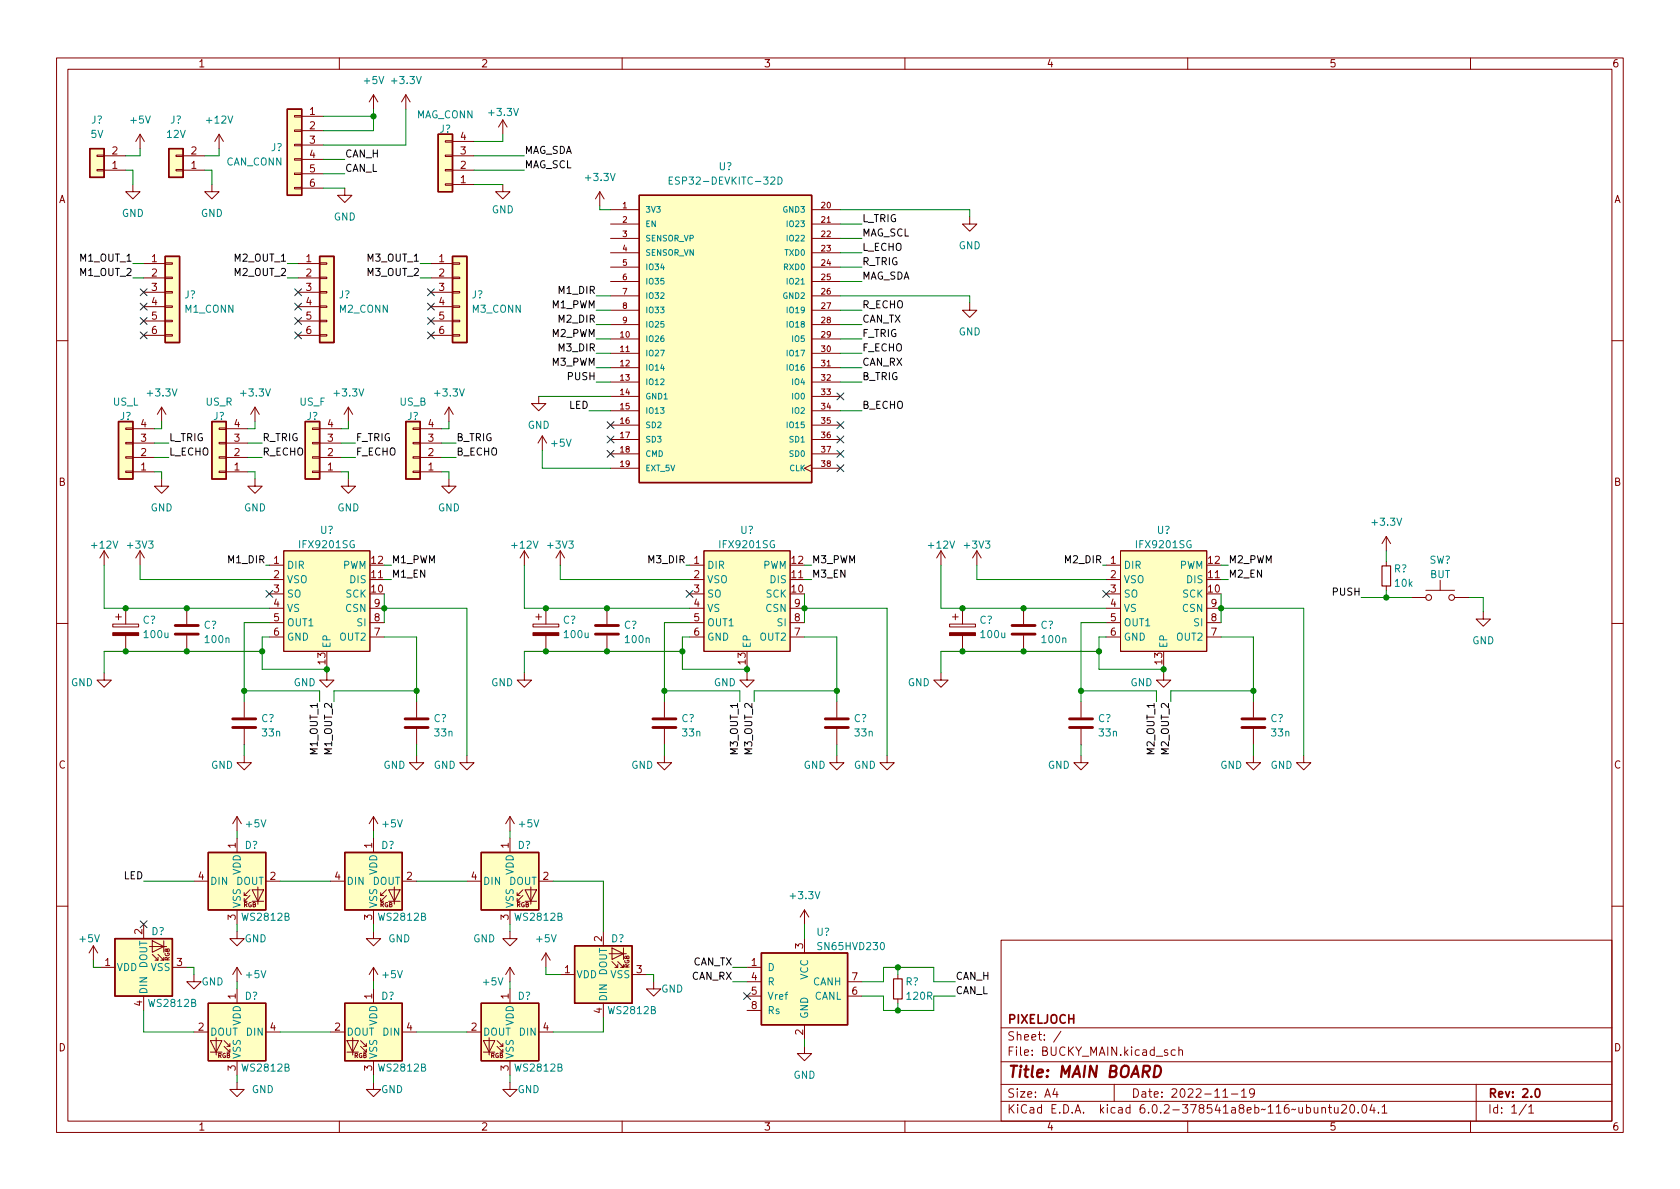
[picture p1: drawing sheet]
<svg xmlns="http://www.w3.org/2000/svg" width="297mm" height="210mm" viewBox="0 0 297 210" stroke-linecap="round" stroke-linejoin="round" font-family="sans-serif">
<g fill="none" stroke="#840000" stroke-width=".18">
<path d="M10 10.2h277v190.1h-277zM12 12.2h273v186.1h-273zM60 10.2v2M66 16.8l-.7 1.2M66 16.8v2.5M66 16.8l.8 1.2M71.8 16.8l-.8 1.2M71.8 16.8v2.5M71.8 16.8l.7 1.2M110 10.2v2M160 10.2v2M210 10.2v2"/>
<path d="M260 10.2v2M17.1 27.4h1.3v.3h-1.3zM17.1 30h1.3v.2h-1.3zM18.4 30.1h3.8M18.4 27.6h3.8M23.5 32.6v1.3h1.3l-1.3 1.3-1.3-1.3h1.3M24.8 23.7l-.8 1.3M24.8 23.7v2.6M24.8 23.7l.7 1.3M31.1 27.4h1.3v.3h-1.3zM31.1 30h1.3v.2h-1.3zM32.4 30.1h3.8"/>
<path d="M32.4 27.6h3.8M37.5 32.6v1.3h1.2l-1.2 1.3-1.3-1.3h1.3M38.7 23.7l-.7 1.3M38.7 23.7v2.6M38.7 23.7l.8 1.3M52.1 33.1h1.2v.3h-1.2zM52.1 30.6h1.2v.3h-1.2zM52.1 28.1h1.2v.2h-1.2zM52.1 25.5h1.2v.3h-1.2zM52.1 23h1.2v.2h-1.2zM52.1 20.4h1.2v.3h-1.2zM53.3 20.6h3.8"/>
<path d="M53.3 23.1h3.8M53.3 25.6h3.8M53.3 28.2h3.8M53.3 30.7h3.8M53.3 33.3h3.8M61 33.3v1.2h1.2l-1.2 1.3-1.3-1.3h1.3M78.7 24.9h1.3v.2h-1.3zM78.7 27.4h1.3v.3h-1.3zM78.7 30h1.3v.2h-1.3zM78.7 32.5h1.3v.3h-1.3zM80 30.1h3.8M80 27.6h3.8"/>
<path d="M80 32.6h3.8M80 25h3.8M88.9 32.6v1.3h1.3l-1.3 1.3-1.3-1.3h1.3M88.9 21.2l-.8 1.3M88.9 21.2v2.5M88.9 21.2l.8 1.3M106 33.9l-.7 1.3M106 33.9v2.5M106 33.9l.8 1.3M107.9 37.1h5.1M107.9 39.6h5.1M143.5 37.1h5.1"/>
<path d="M143.5 39.6h5.1M171.4 38.3v1.3h1.3l-1.3 1.3-1.2-1.3h1.2M25.4 46.6h3.8M25.4 49.1h3.8M25.4 51.7h3.8M25.4 54.2h3.8M25.4 56.8h3.8M25.4 59.3h3.8M29.2 59.2h1.3v.2h-1.3zM29.2 56.6h1.3v.3h-1.3zM29.2 54.1h1.3v.3h-1.3zM29.2 51.6h1.3v.2h-1.3z"/>
<path d="M29.2 49h1.3v.3h-1.3zM29.2 46.5h1.3v.2h-1.3zM52.7 46.6h3.8M52.7 49.1h3.8M52.7 51.7h3.8M52.7 54.2h3.8M52.7 56.8h3.8M52.7 59.3h3.8M56.5 59.2h1.3v.2h-1.3zM56.5 56.6h1.3v.3h-1.3zM56.5 54.1h1.3v.3h-1.3zM56.5 51.6h1.3v.2h-1.3z"/>
<path d="M56.5 49h1.3v.3h-1.3zM56.5 46.5h1.3v.2h-1.3zM76.2 46.6h3.8M76.2 49.1h3.8M76.2 51.7h3.8M76.2 54.2h3.8M76.2 56.8h3.8M76.2 59.3h3.8M80 59.2h1.3v.2h-1.3zM80 56.6h1.3v.3h-1.3zM80 54.1h1.3v.3h-1.3zM80 51.6h1.3v.2h-1.3z"/>
<path d="M80 49h1.3v.3h-1.3zM80 46.5h1.3v.2h-1.3zM107.9 59.9h5.1M107.9 42.2h5.1M107.9 44.7h5.1M107.9 47.2h5.1M107.9 49.8h5.1M107.9 52.3h5.1M107.9 54.9h5.1M107.9 57.4h5.1M143.5 59.9h5.1M143.5 42.2h5.1"/>
<path d="M143.5 44.7h5.1M143.5 47.2h5.1M143.5 49.8h5.1M143.5 52.3h5.1M143.5 54.9h5.1M143.5 57.4h5.1M171.4 53.6v1.3h1.3l-1.3 1.2-1.2-1.2h1.2M10 60.2h2M22.2 75.7h1.3v.2h-1.3zM22.2 78.2h1.3v.3h-1.3zM23.5 78.4h3.8M23.5 75.8h3.8"/>
<path d="M28.6 72l-.8 1.3M28.6 72v2.5M28.6 72l.7 1.3M38.7 75.7h1.3v.2h-1.3zM38.7 78.2h1.3v.3h-1.3zM40 78.4h3.8M40 75.8h3.8M45.1 72l-.8 1.3M45.1 72v2.5M45.1 72l.7 1.3M55.2 75.7h1.3v.2h-1.3zM55.2 78.2h1.3v.3h-1.3z"/>
<path d="M56.5 78.4h3.8M56.5 75.8h3.8M61.6 72l-.8 1.3M61.6 72v2.5M61.6 72l.8 1.3M73 75.7h1.3v.2h-1.3zM73 78.2h1.3v.3h-1.3zM74.3 78.4h3.8M74.3 75.8h3.8M79.4 72l-.8 1.3M79.4 72v2.5M79.4 72l.7 1.3"/>
<path d="M95.2 70.1v1.3h1.3l-1.3 1.2-1.2-1.2h1.2M95.9 77.1l-.8 1.3M95.9 77.1v2.5M95.9 77.1l.7 1.3M107.9 62.5h5.1M107.9 65h5.1M107.9 67.6h5.1M107.9 70.1h5.1M107.9 72.6h5.1M107.9 75.2h5.1M107.9 77.7h5.1M143.5 62.5h5.1"/>
<path d="M143.5 65h5.1M143.5 67.6h5.1M143.5 70.1h5.1M143.5 72.6h5.1M143.5 75.2h5.1M143.5 77.7h5.1M285 60.2h2M18.4 97.4l-.7 1.3M18.4 97.4v2.5M18.4 97.4l.8 1.3M22.2 80.8h1.3v.2h-1.3zM22.2 83.3h1.3v.3h-1.3z"/>
<path d="M23.5 83.4h3.8M23.5 80.9h3.8M24.8 97.4v2.5M24.8 97.4l-.8 1.3M24.8 97.4l.7 1.3M28.6 84.7v1.3h1.2l-1.2 1.2-1.3-1.2h1.3M38.7 80.8h1.3v.2h-1.3zM38.7 83.3h1.3v.3h-1.3zM40 83.4h3.8M40 80.9h3.8M45.1 84.7v1.3h1.3l-1.3 1.2-1.3-1.2h1.3M47.6 99.9h2.6"/>
<path d="M50.2 97.4h15.2v17.8h-15.2zM55.2 80.8h1.3v.2h-1.3zM55.2 83.3h1.3v.3h-1.3zM56.5 83.4h3.8M56.5 80.9h3.8M61.6 84.7v1.3h1.3l-1.3 1.2-1.3-1.2h1.3M73 80.8h1.3v.2h-1.3zM73 83.3h1.3v.3h-1.3zM74.3 83.4h3.8M74.3 80.9h3.8M79.4 84.7v1.3h1.2l-1.2 1.2-1.3-1.2h1.3M92.7 97.4l-.8 1.3"/>
<path d="M92.7 97.4v2.5M92.7 97.4l.8 1.3M99.1 97.4l-.8 1.3M99.1 97.4v2.5M99.1 97.4l.7 1.3M107.9 80.3h5.1M107.9 82.8h5.1M121.9 99.9h2.6M124.5 97.4h15.2v17.8h-15.2zM143.5 82.2l-1.3 .6 1.3 .6M143.5 80.3h5.1M143.5 82.8h5.1"/>
<path d="M166.4 97.4l-.8 1.3M166.4 97.4v2.5M166.4 97.4l.7 1.3M172.7 97.4l-.7 1.3M172.7 97.4v2.5M172.7 97.4l.8 1.3M195.6 99.9h2.5M198.1 97.4h15.3v17.8h-15.3zM245.1 94.9v2.5M245.1 99.3v.8M245.1 94.9l-.8 1.2M245.1 94.9l.8 1.2"/>
<path d="M10 110.2h2M18.4 119v1.3h1.3l-1.3 1.2-1.3-1.2h1.3M19.9 110.4h4.6v.5h-4.6zM20.4 109.1h1.1M21 108.6v1M22.2 107.6v2.8M22.2 112.4v2.8M33 107.6v2.8M33 112.4v2.8M47.6 102.5h2.6M47.6 105h2.6M47.6 107.6h2.6"/>
<path d="M47.6 110.1h2.6M47.6 112.6h2.6M57.8 119v1.3h1.3l-1.3 1.2-1.3-1.2h1.3M65.4 102.5h2.5M65.4 107.6h2.5M65.4 110.1h2.5M65.4 112.6h2.5M92.7 119v1.3h1.3l-1.3 1.2-1.3-1.2h1.3M94.2 110.4h4.6v.5h-4.6zM94.7 109.1h1.1M95.2 108.6v1M96.5 107.6v2.8"/>
<path d="M96.5 112.4v2.8M107.3 107.6v2.8M107.3 112.4v2.8M121.9 102.5h2.6M121.9 105h2.6M121.9 107.6h2.6M121.9 110.1h2.6M121.9 112.6h2.6M132.1 119v1.3h1.2l-1.2 1.2-1.3-1.2h1.3M139.7 102.5h2.5M139.7 107.6h2.5M139.7 110.1h2.5"/>
<path d="M139.7 112.6h2.5M166.4 119v1.3h1.2l-1.2 1.2-1.3-1.2h1.3M167.9 110.4h4.6v.5h-4.6zM168.4 109.1h1M168.9 108.6v1M170.2 107.6v2.8M170.2 112.4v2.8M181 107.6v2.8M181 112.4v2.8M195.6 102.5h2.5M195.6 105h2.5M195.6 107.6h2.5"/>
<path d="M195.6 110.1h2.5M195.6 112.6h2.5M205.7 119v1.3h1.3l-1.3 1.2-1.2-1.2h1.2M213.4 102.5h2.5M213.4 107.6h2.5M213.4 110.1h2.5M213.4 112.6h2.5M245.1 103.6v.8M249.6 105.7h2.5M252.1 104.4h5.1M254.6 102.6v1.8M257.2 105.7h2.5"/>
<path d="M262.3 108.2v1.3h1.2l-1.2 1.2-1.3-1.2h1.3M285 110.2h2M43.2 133.6v1.3h1.2l-1.2 1.2-1.3-1.2h1.3M43.2 124.1v2.8M43.2 128.9v2.8M73.7 133.6v1.3h1.2l-1.2 1.2-1.3-1.2h1.3M73.7 124.1v2.8M73.7 128.9v2.8M82.5 133.6v1.3h1.3l-1.3 1.2-1.2-1.2h1.2M117.5 133.6v1.3h1.2l-1.2 1.2-1.3-1.2h1.3M117.5 124.1v2.8M117.5 128.9v2.8"/>
<path d="M148 133.6v1.3h1.2l-1.2 1.2-1.3-1.2h1.3M148 124.1v2.8M148 128.9v2.8M156.8 133.6v1.3h1.3l-1.3 1.2-1.2-1.2h1.2M191.1 133.6v1.3h1.3l-1.3 1.2-1.2-1.2h1.2M191.1 124.1v2.8M191.1 128.9v2.8M221.6 133.6v1.3h1.3l-1.3 1.2-1.3-1.2h1.3M221.6 124.1v2.8M221.6 128.9v2.8M230.5 133.6v1.3h1.3l-1.3 1.2-1.3-1.2h1.3M34.3 155.8h2.5"/>
<path d="M41.9 144.4v2.5M41.9 148.2v2.5M41.9 144.4l-.8 1.3M41.9 144.4l.8 1.3M43.2 158.4h.5M44.2 158.4l-1 1v-.5M44.2 157.3l-1 1.1v-.5M44.6 157.3h2l-1 2.1zM44.6 159.4h2M45.6 156.8v3.1M47 155.8h2.5M58.4 155.8h2.6"/>
<path d="M66 144.4v2.5M66 148.2v2.5M66 144.4l-.7 1.3M66 144.4l.8 1.3M67.3 158.4h.5M68.3 158.4l-1 1v-.5M68.3 157.3l-1 1.1v-.5M68.7 157.3h2l-1 2.1zM68.7 159.4h2M69.7 156.8v3.1M71.1 155.8h2.6M82.5 155.8h2.6"/>
<path d="M90.2 144.4l-.8 1.3M90.2 144.4v2.5M90.2 148.2v2.5M90.2 144.4l.7 1.3M91.4 158.4h.5M92.5 158.4l-1.1 1v-.5M92.5 157.3l-1.1 1.1v-.5M92.8 157.3h2.1l-1 2.1zM92.8 159.4h2.1M93.9 156.8v3.1M95.2 155.8h2.6M10 160.2h2"/>
<path d="M16.5 167.3l-.8 1.2M16.5 167.3v2.5M16.5 167.3l.8 1.2M17.8 171.1h2.5M25.4 163.4v2.6M25.4 176.1v2.6M26.4 167.4h3.1M26.9 168.8l1 1h-.5M26.9 166.4l2.1 1-2.1 1zM27.9 168.8l1.1 1h-.6M27.9 169.3v.5M29 166.4v2"/>
<path d="M30.5 171.1h2.5M34.3 172.3v1.3h1.3l-1.3 1.3-1.3-1.3h1.3M41.9 164.7v1.3h1.3l-1.3 1.3-1.3-1.3h1.3M41.9 171.1l-.8 1.2M41.9 160.9v2.5M41.9 171.1v2.5M41.9 174.9v2.5M41.9 171.1l.8 1.2M66 164.7v1.3h1.3l-1.3 1.3-1.2-1.3h1.2M66 160.9v2.5M66 171.1v2.5M66 174.9v2.5"/>
<path d="M66 171.1l-.7 1.2M66 171.1l.8 1.2M90.2 164.7v1.3h1.2l-1.2 1.3-1.3-1.3h1.3M90.2 160.9v2.5M90.2 171.1v2.5M90.2 174.9v2.5M90.2 171.1l-.8 1.2M90.2 171.1l.7 1.2M96.5 168.5l-.7 1.3M96.5 168.5v2.6M96.5 168.5l.8 1.3M99.1 172.3h2.5"/>
<path d="M106.7 164.7v2.6M106.7 177.4v2.6M107.7 168.7h3M108.2 170l1 1.1h-.5M108.2 167.6l2 1.1-2 1zM109.2 170l1 1.1h-.5M109.2 170.6v.5M110.2 167.6v2.1M111.8 172.3h2.5M115.6 173.6v1.3h1.2l-1.2 1.2-1.3-1.2h1.3M132.1 171.1h2.5M132.1 173.6h2.5"/>
<path d="M132.1 176.1h2.5M132.1 178.7h2.5M142.2 160.9l-.7 1.3M142.2 160.9v2.5M142.2 166v2.5M142.2 160.9l.8 1.3M149.9 173.6h2.5M149.9 176.1h2.5M158.7 172.3v.8M158.7 176.7v.7M177 166.3h108v32h-108zM285 160.2h2"/>
<path d="M34.3 182.5h2.5M37.2 184h2l-1 2zM37.2 186h2M38.2 183.5v3.1M39.6 185l1 1v-.5M39.6 184l1 1v-.5M40.1 185h.5M41.9 191.4v1.3h1.3l-1.3 1.2-1.3-1.2h1.3M41.9 187.6v2.5M47 182.5h2.5M58.4 182.5h2.6M60 198.3v2"/>
<path d="M61.3 184h2.1l-1 2zM61.3 186h2.1M62.4 183.5v3.1M63.8 185l1 1v-.5M63.8 184l1 1v-.5M64.3 185h.5M66 191.4v1.3h1.3l-1.3 1.2-1.2-1.2h1.2M66 187.6v2.5M71.1 182.5h2.6M82.5 182.5h2.6M85.5 184h2l-1 2zM85.5 186h2"/>
<path d="M86.5 183.5v3.1M87.9 185l1 1v-.5M87.9 184l1 1v-.5M88.4 185h.5M90.2 191.4v1.3h1.2l-1.2 1.2-1.3-1.2h1.3M90.2 187.6v2.5M95.2 182.5h2.6M110 198.3v2M142.2 185v1.3h1.3l-1.3 1.3-1.2-1.3h1.2M142.2 181.2v2.6M160 198.3v2M177 194.8h108"/>
<path d="M177 191.8h108M177 187.8h108M177 181.8h108M186.5 192.5l-.4 1h1M186.9 193v1M187.6 182.4l-1.3 1.9M197 191.8v3M207.8 185.7l-.4-.1-.3 .3v.4l.1 .3h.6M208.4 185.8l.2-.2 .4 .1 .1 .9M208.4 185.1v1.5M210 198.3v2M216.2 194h.9"/>
<path d="M217.7 193.5h1.2M219.5 193l.4-.5v1.5M219.5 194h.9M221.8 193.2l-.3 .3-.4-.1-.2-.2 .2-.6 .4-.1 .2 .2a.99 .99 0 0 1-.3 1.3h-.3M233.7 196l.2-.2 .4 .1 .1 .9M233.7 195.8v1M234.9 195.8h.5M235.1 195.3v1.3l.3 .2M235.9 195.8l.1 1h.4l.2-.1M236.6 195.8v1M237.2 195.5l.6-.2 .2 .2 .1 .3-1 1h1M238.8 195.5l.2-.2a.81 .81 0 0 1 .6 .7 .81 .81 0 0 1-.3 .8h-.2a.81 .81 0 0 1-.3-1.3z"/>
<path d="M240.1 196.7v.1M241 195.4l.1-.1a.81 .81 0 0 1 .6 .7 .81 .81 0 0 1-.3 .8h-.1a.81 .81 0 0 1-.6-.6 .81 .81 0 0 1 .3-.8zM242.6 195.3l-.4 1h.9M242.9 195.8v1M243.7 196.7v.1M244.4 195.8l.4-.5v1.5M244.4 196.8h.8M260 198.3v2M261 191.8v6.5M269.9 195.3l-1.3 1.9M270.3 195.8l.4-.5v1.5M270.3 196.8h.9"/>
<circle cx="252.6" cy="105.7" r=".51"/>
<circle cx="256.7" cy="105.7" r=".51"/>
</g>
<path d="M271.6 192.6l.2-.1a.82 .82 0 0 1 .6 .7 .82 .82 0 0 1-.3 .8h-.2a.81 .81 0 0 1-.6-.6 .81 .81 0 0 1 .3-.8z" fill="none" stroke="#840000" stroke-width=".3"/>
<path d="M204.2 188.5h.5a1.08 1.08 0 0 1 .6 1 1.08 1.08 0 0 1-.8 1h-.5z" fill="none" stroke="#840000" stroke-width=".4"/>
<g fill="#ffffc2" stroke="#ffffc2" stroke-width=".18">
<path d="M50.8 19.3h2.5v15.2h-2.5z"/>
<path d="M54 74.5h2.5v10.2h-2.5z"/>
<path d="M37.5 74.5h2.5v10.2h-2.5z"/>
<path d="M21 74.5h2.5v10.2h-2.5z"/>
<path d="M29.2 45.3h2.5v15.3h-2.5z"/>
<path d="M80 45.3h2.5v15.3h-2.5z"/>
<path d="M56.5 45.3h2.6v15.3h-2.6z"/>
<path d="M15.9 26.3h2.5v5.1h-2.5z"/>
<path d="M61 150.7h10.1v10.2h-10.1z"/>
<path d="M61 177.4h10.1v10.2h-10.1z"/>
<path d="M36.8 150.7h10.2v10.2h-10.2z"/>
<path d="M50.2 97.4h15.2v17.8h-15.2z"/>
<path d="M29.8 26.3h2.6v5.1h-2.6z"/>
<path d="M36.8 177.4h10.2v10.2h-10.2z"/>
<path d="M20.3 166h10.2v10.1h-10.2z"/>
<path d="M77.5 23.7h2.5v10.2h-2.5z"/>
<path d="M71.8 74.5h2.5v10.2h-2.5z"/>
<path d="M198.1 97.4h15.3v17.8h-15.3z"/>
<path d="M134.6 168.5h15.3v12.7h-15.3z"/>
<path d="M113 34.5h30.5v50.8h-30.5z"/>
<path d="M85.1 150.7h10.1v10.2h-10.1z"/>
<path d="M101.6 167.3h10.2v10.1h-10.2z"/>
<path d="M85.1 177.4h10.1v10.2h-10.1z"/>
<path d="M124.5 97.4h15.2v17.8h-15.2z"/>
</g>
<g fill="none" stroke="#840000" stroke-width=".25">
<path d="M50.8 19.3h2.5v15.2h-2.5zM15.9 26.3h2.5v5.1h-2.5zM29.8 26.3h2.6v5.1h-2.6zM77.5 23.7h2.5v10.2h-2.5zM113 34.5h30.5v50.8h-30.5zM29.2 45.3h2.5v15.3h-2.5zM56.5 45.3h2.6v15.3h-2.6zM80 45.3h2.5v15.3h-2.5zM21 74.5h2.5v10.2h-2.5zM37.5 74.5h2.5v10.2h-2.5zM54 74.5h2.5v10.2h-2.5zM71.8 74.5h2.5v10.2h-2.5z"/>
<path d="M36.8 150.7h10.2v10.2h-10.2zM61 150.7h10.1v10.2h-10.1zM85.1 150.7h10.1v10.2h-10.1zM20.3 166h10.2v10.1h-10.2zM36.8 177.4h10.2v10.2h-10.2zM61 177.4h10.1v10.2h-10.1zM85.1 177.4h10.1v10.2h-10.1zM101.6 167.3h10.2v10.1h-10.2zM134.6 168.5h15.3v12.7h-15.3z"/>
</g>
<g fill="none" stroke="#840000" stroke-width=".51">
<path d="M31 112.1h4.1M31 110.6h4.1M105.3 112.1h4M105.3 110.6h4M178.9 112.1h4.1M178.9 110.6h4.1M41.1 128.6h4.1M41.1 127.1h4.1M71.6 128.6h4.1M71.6 127.1h4.1M115.4 128.6h4.1M115.4 127.1h4.1"/>
<path d="M145.9 128.6h4.1M145.9 127.1h4.1M189.1 128.6h4.1M189.1 127.1h4.1M219.6 128.6h4M219.6 127.1h4"/>
</g>
<g fill="#840000" stroke="#840000" stroke-width=".18">
<path d="M19.9 111.9h4.6v.5h-4.6z"/>
<path d="M167.9 111.9h4.6v.5h-4.6z"/>
<path d="M94.2 111.9h4.6v.5h-4.6z"/>
</g>
<path d="M244.3 100.1h1.6v3.5h-1.6zM158 173.1h1.5v3.6h-1.5z" fill="none" stroke="#840000" stroke-width=".2"/>
<path d="M118.3 31.9h.4M118.9 31.3h-.6v1.3h.6M137.6 31.3a.64 .64 0 0 1 .7 .6 .64 .64 0 0 1-.7 .7z" fill="none" stroke="#008484" stroke-width=".18"/>
<g fill="none" stroke="#008400" stroke-width=".18">
<path d="M66 19.3v3.8h-8.9M71.8 19.3v6.3h-14.7M22.2 30.1h1.3v2.5M24.8 26.3v1.3h-2.6M36.2 30.1h1.3v2.5M38.7 26.3v1.3h-2.5M57.1 30.7h3.9M57.1 33.3h3.9M57.1 20.6h8.9M57.1 28.2h3.9M83.8 32.6h5.1M83.8 27.6h8.9"/>
<path d="M83.8 30.1h8.9M88.9 23.7v1.3h-5.1M106 36.4v.7h1.9M148.6 37.1h22.8v1.2M148.6 39.6h3.8M23.5 49.1h1.9M23.5 46.6h1.9M50.8 49.1h1.9M50.8 46.6h1.9M74.3 49.1h1.9M74.3 46.6h1.9M105.4 54.9h2.5"/>
<path d="M105.4 59.9h2.5M105.4 52.3h2.5M105.4 57.4h2.5M148.6 54.9h3.8M148.6 59.9h3.8M148.6 52.3h22.8v1.3M148.6 57.4h3.8M148.6 49.8h3.8M148.6 42.2h3.8M148.6 44.7h3.8M148.6 47.2h3.8M27.3 78.4h2.5"/>
<path d="M28.6 74.5v1.3h-1.3M43.8 78.4h2.6M45.1 74.5v1.3h-1.3M60.3 78.4h2.6M61.6 74.5v1.3h-1.3M78.1 78.4h2.5M79.4 74.5v1.3h-1.3M95.2 70.1h12.7M95.9 79.6v3.2h12M104.1 72.6h3.8M105.4 67.6h2.5M105.4 65h2.5"/>
<path d="M105.4 62.5h2.5M148.6 67.6h3.8M148.6 72.6h3.8M148.6 65h3.8M148.6 62.5h3.8M18.4 99.9v7.7h29.2M24.8 99.9v2.6h22.8M27.3 83.4h1.3v1.3M27.3 80.9h2.5M43.8 83.4h1.3v1.3M43.8 80.9h2.6M47 99.9h.6"/>
<path d="M60.3 83.4h1.3v1.3M60.3 80.9h2.6M67.9 99.9h1.3M78.1 83.4h1.3v1.3M78.1 80.9h2.5M92.7 99.9v7.7h29.2M99.1 99.9v2.6h22.8M121.3 99.9h.6M142.2 99.9h1.3M166.4 99.9v7.7h29.2M172.7 99.9v2.6h22.9M194.9 99.9h.7"/>
<path d="M215.9 99.9h1.3M245.1 97.4v1.9M46.4 115.2h-28v3.8M47.6 112.6h-1.2v5.8h11.4M47.6 110.1h-4.4v14M57.8 117.7v1.3M67.9 102.5h1.3M67.9 107.6h14.6v26M67.9 112.6h5.8v11.5M67.9 105v5.1M120.6 115.2h-27.9v3.8M121.9 112.6h-1.3v5.8h11.5"/>
<path d="M121.9 110.1h-4.4v14M132.1 117.7v1.3M142.2 105v5.1M142.2 102.5h1.3M142.2 107.6h14.6v26M142.2 112.6h5.8v11.5M194.3 115.2h-27.9v3.8M195.6 112.6h-1.3v5.8h11.4M195.6 110.1h-4.5v14M205.7 117.7v1.3M215.9 102.5h1.3M215.9 107.6h14.6v26"/>
<path d="M215.9 112.6h5.7v11.5M215.9 105v5.1M240.7 105.7h8.9M245.1 104.4v1.3M259.7 105.7h2.6v2.5M43.2 122.2h13.3v1.9M43.2 131.7v1.9M73.7 122.2h-14.6v1.9M73.7 131.7v1.9M117.5 122.2h13.3v1.9M117.5 131.7v1.9M148 122.2h-14.7v1.9"/>
<path d="M148 131.7v1.9M191.1 122.2h13.4v1.9M191.1 131.7v1.9M221.6 122.2h-14.6v1.9M221.6 131.7v1.9M25.4 155.8h8.9M41.9 146.9v1.3M49.5 155.8h8.9M66 146.9v1.3M73.7 155.8h8.8M90.2 146.9v1.3M97.8 155.8h8.9v8.9"/>
<path d="M16.5 169.8v1.3h1.3M25.4 178.7v3.8h8.9M33 171.1h1.3v1.2M41.9 163.4v1.3M41.9 173.6v1.3M66 163.4v1.3M66 173.6v1.3M90.2 163.4v1.3M90.2 173.6v1.3M96.5 171.1v1.2h2.6M106.7 180v2.5h-8.9M114.3 172.3h1.3v1.3"/>
<path d="M129.5 173.6h2.6M129.5 171.1h2.6M142.2 163.4v2.6M152.4 173.6h3.8v-2.5h8.9v2.5h3.8M152.4 176.1h3.8v2.6h8.9v-2.6h3.8M158.7 171.1v1.2M158.7 177.4v1.3M41.9 190.1v1.3M49.5 182.5h8.9M66 190.1v1.3M73.7 182.5h8.8M90.2 190.1v1.3"/>
<path d="M142.2 183.8v1.2"/>
</g>
<g fill="none" stroke="#000084" stroke-width=".18">
<path d="M24.8 53.6l1.2 1.2M24.8 51.1l1.2 1.2M24.8 56.2l1.2 1.2M24.8 58.7l1.2 1.2M26 53.6l-1.2 1.2M26 51.1l-1.2 1.2M26 56.2l-1.2 1.2M26 58.7l-1.2 1.2M52.1 51.1l1.2 1.2M52.1 53.6l1.2 1.2M52.1 56.2l1.2 1.2M52.1 58.7l1.2 1.2"/>
<path d="M53.3 51.1l-1.2 1.2M53.3 53.6l-1.2 1.2M53.3 56.2l-1.2 1.2M53.3 58.7l-1.2 1.2M75.6 58.7l1.2 1.2M75.6 56.2l1.2 1.2M75.6 53.6l1.2 1.2M75.6 51.1l1.2 1.2M76.8 58.7l-1.2 1.2M76.8 56.2l-1.2 1.2M76.8 53.6l-1.2 1.2M76.8 51.1l-1.2 1.2"/>
<path d="M107.3 79.6l1.3 1.3M107.3 74.6l1.3 1.2M107.3 77.1l1.3 1.2M108.6 79.6l-1.3 1.3M108.6 74.6l-1.3 1.2M108.6 77.1l-1.3 1.2M148 77.1l1.2 1.2M148 79.6l1.2 1.3M148 69.5l1.2 1.2M148 74.6l1.2 1.2M149.2 77.1l-1.2 1.2M149.2 79.6l-1.2 1.3"/>
<path d="M149.2 69.5l-1.2 1.2M149.2 74.6l-1.2 1.2M148 82.2l1.2 1.2M149.2 82.2l-1.2 1.2M47 104.4l1.2 1.2M48.2 104.4l-1.2 1.2M121.3 104.4l1.2 1.2M122.5 104.4l-1.2 1.2M195 104.4l1.2 1.2M196.2 104.4l-1.2 1.2M24.8 162.8l1.2 1.3M26 162.8l-1.2 1.3"/>
<path d="M131.5 175.5l1.2 1.3M132.7 175.5l-1.2 1.3"/>
</g>
<g fill="#008400" stroke="#008400" stroke-width=".18">
<circle cx="117.5" cy="122.2" r=".46"/>
<circle cx="73.7" cy="122.2" r=".46"/>
<circle cx="96.5" cy="115.2" r=".46"/>
<circle cx="107.3" cy="115.2" r=".46"/>
<circle cx="67.9" cy="107.6" r=".46"/>
<circle cx="107.3" cy="107.6" r=".46"/>
<circle cx="96.5" cy="107.6" r=".46"/>
<circle cx="43.2" cy="122.2" r=".46"/>
<circle cx="22.2" cy="115.2" r=".46"/>
<circle cx="33" cy="115.2" r=".46"/>
<circle cx="22.2" cy="107.6" r=".46"/>
<circle cx="46.4" cy="115.2" r=".46"/>
<circle cx="57.8" cy="118.4" r=".46"/>
<circle cx="33" cy="107.6" r=".46"/>
<circle cx="66" cy="20.6" r=".46"/>
<circle cx="120.6" cy="115.2" r=".46"/>
<circle cx="132.1" cy="118.4" r=".46"/>
<circle cx="181" cy="107.6" r=".46"/>
<circle cx="181" cy="115.2" r=".46"/>
<circle cx="170.2" cy="115.2" r=".46"/>
<circle cx="191.1" cy="122.2" r=".46"/>
<circle cx="194.3" cy="115.2" r=".46"/>
<circle cx="170.2" cy="107.6" r=".46"/>
<circle cx="148" cy="122.2" r=".46"/>
<circle cx="142.2" cy="107.6" r=".46"/>
<circle cx="215.9" cy="107.6" r=".46"/>
<circle cx="205.7" cy="118.4" r=".46"/>
<circle cx="221.6" cy="122.2" r=".46"/>
<circle cx="245.1" cy="105.7" r=".46"/>
<circle cx="158.7" cy="178.7" r=".46"/>
<circle cx="158.7" cy="171.1" r=".46"/>
</g>
<text font-size="2.8" fill="#840000" x="178" y="190.6">Title: MAIN BOARD</text>
<g font-size="2.1" fill="#840000">
<text x="178" y="184">Sheet: /</text>
<text x="178" y="181">PIXELJOCH</text>
<text x="178" y="186.7">File: BUCKY_MAIN.kicad_sch</text>
<text x="178" y="196.9">KiCad E.D.A. kicad 6.0.2-378541a8eb~116~ubuntu20.04.1</text>
<text x="178" y="194.1">Size: A4</text>
<text x="200" y="194.1">Date: 2022-11-19</text>
<text x="263" y="194.1">Rev: 2.0</text>
<text x="263" y="196.9">Id: 1/1</text>
</g>
<g font-size="1.8" fill="#840000">
<text x="35" y="11.9">1</text>
<text x="85" y="11.9">2</text>
<text x="135" y="11.9">3</text>
<text x="185" y="11.9">4</text>
<text x="235" y="11.9">5</text>
<text x="285" y="11.9">6</text>
<text x="54.8" y="20.3">1</text>
<text x="54.8" y="22.9">2</text>
<text x="19.8" y="29.8">1</text>
<text x="19.8" y="27.3">2</text>
<text x="33.8" y="29.8">1</text>
<text x="33.8" y="27.3">2</text>
<text x="54.8" y="25.4">3</text>
<text x="54.8" y="27.9">4</text>
<text x="81.4" y="29.8">2</text>
<text x="81.4" y="27.3">3</text>
<text x="81.4" y="24.8">4</text>
<text x="10.3" y="35.9">A</text>
<text x="54.8" y="30.5">5</text>
<text x="54.8" y="33">6</text>
<text x="81.4" y="32.4">1</text>
<text x="285.3" y="35.9">A</text>
<text x="26.8" y="46.3">1</text>
<text x="54.1" y="46.3">1</text>
<text x="77.6" y="46.3">1</text>
<text x="26.8" y="48.9">2</text>
<text x="26.8" y="51.4">3</text>
<text x="26.8" y="54">4</text>
<text x="54.1" y="48.9">2</text>
<text x="54.1" y="51.4">3</text>
<text x="54.1" y="54">4</text>
<text x="77.6" y="48.9">2</text>
<text x="77.6" y="51.4">3</text>
<text x="77.6" y="54">4</text>
<text x="26.8" y="56.5">5</text>
<text x="26.8" y="59">6</text>
<text x="54.1" y="56.5">5</text>
<text x="54.1" y="59">6</text>
<text x="77.6" y="56.5">5</text>
<text x="77.6" y="59">6</text>
<text x="24.9" y="75.6">4</text>
<text x="41.4" y="75.6">4</text>
<text x="57.9" y="75.6">4</text>
<text x="75.7" y="75.6">4</text>
<text x="24.9" y="83.2">1</text>
<text x="24.9" y="80.6">2</text>
<text x="24.9" y="78.1">3</text>
<text x="41.4" y="83.2">1</text>
<text x="41.4" y="80.6">2</text>
<text x="41.4" y="78.1">3</text>
<text x="57.9" y="83.2">1</text>
<text x="57.9" y="80.6">2</text>
<text x="57.9" y="78.1">3</text>
<text x="75.7" y="83.2">1</text>
<text x="75.7" y="80.6">2</text>
<text x="75.7" y="78.1">3</text>
<text x="10.3" y="85.9">B</text>
<text x="285.3" y="85.9">B</text>
<text x="48.4" y="99.7">1</text>
<text x="65.7" y="99.7">12</text>
<text x="122.7" y="99.7">1</text>
<text x="140" y="99.7">12</text>
<text x="196.4" y="99.7">1</text>
<text x="213.6" y="99.7">12</text>
<text x="48.4" y="102.2">2</text>
<text x="48.4" y="104.8">3</text>
<text x="48.4" y="107.3">4</text>
<text x="65.7" y="104.8">10</text>
<text x="65.7" y="102.2">11</text>
<text x="66.2" y="107.3">9</text>
<text x="122.7" y="102.2">2</text>
<text x="122.7" y="104.8">3</text>
<text x="122.7" y="107.3">4</text>
<text x="140" y="104.8">10</text>
<text x="140" y="102.2">11</text>
<text x="140.5" y="107.3">9</text>
<text x="196.4" y="102.2">2</text>
<text x="196.4" y="104.8">3</text>
<text x="196.4" y="107.3">4</text>
<text x="213.6" y="104.8">10</text>
<text x="213.6" y="102.2">11</text>
<text x="214.1" y="107.3">9</text>
<text x="48.4" y="109.8">5</text>
<text x="48.4" y="112.4">6</text>
<text x="66.2" y="112.4">7</text>
<text x="66.2" y="109.8">8</text>
<text x="122.7" y="109.8">5</text>
<text x="122.7" y="112.4">6</text>
<text x="140.5" y="112.4">7</text>
<text x="140.5" y="109.8">8</text>
<text x="196.4" y="109.8">5</text>
<text x="196.4" y="112.4">6</text>
<text x="214.1" y="112.4">7</text>
<text x="214.1" y="109.8">8</text>
<text x="57.5" y="117.4" transform="rotate(-90 57.5 117.4)">13</text>
<text x="131.8" y="117.4" transform="rotate(-90 131.8 117.4)">13</text>
<text x="205.5" y="117.4" transform="rotate(-90 205.5 117.4)">13</text>
<text x="10.3" y="135.9">C</text>
<text x="285.3" y="135.9">C</text>
<text x="41.7" y="150" transform="rotate(-90 41.7 150)">1</text>
<text x="65.8" y="150" transform="rotate(-90 65.8 150)">1</text>
<text x="89.9" y="150" transform="rotate(-90 89.9 150)">1</text>
<text x="35.1" y="155.6">4</text>
<text x="47.8" y="155.6">2</text>
<text x="59.2" y="155.6">4</text>
<text x="71.9" y="155.6">2</text>
<text x="83.3" y="155.6">4</text>
<text x="96" y="155.6">2</text>
<text x="25.1" y="165.2" transform="rotate(-90 25.1 165.2)">2</text>
<text x="41.7" y="162.7" transform="rotate(-90 41.7 162.7)">3</text>
<text x="65.8" y="162.7" transform="rotate(-90 65.8 162.7)">3</text>
<text x="89.9" y="162.7" transform="rotate(-90 89.9 162.7)">3</text>
<text x="106.4" y="166.5" transform="rotate(-90 106.4 166.5)">2</text>
<text x="142" y="167.7" transform="rotate(-90 142 167.7)">3</text>
<text x="18.6" y="170.8">1</text>
<text x="31.3" y="170.8">3</text>
<text x="99.8" y="172.1">1</text>
<text x="112.5" y="172.1">3</text>
<text x="132.9" y="170.8">1</text>
<text x="132.9" y="173.3">4</text>
<text x="150.6" y="173.3">7</text>
<text x="25.1" y="177.9" transform="rotate(-90 25.1 177.9)">4</text>
<text x="41.7" y="176.6" transform="rotate(-90 41.7 176.6)">1</text>
<text x="65.8" y="176.6" transform="rotate(-90 65.8 176.6)">1</text>
<text x="89.9" y="176.6" transform="rotate(-90 89.9 176.6)">1</text>
<text x="106.4" y="179.2" transform="rotate(-90 106.4 179.2)">4</text>
<text x="132.9" y="175.9">5</text>
<text x="132.9" y="178.4">8</text>
<text x="150.6" y="175.9">6</text>
<text x="10.3" y="185.9">D</text>
<text x="35.1" y="182.2">2</text>
<text x="47.8" y="182.2">4</text>
<text x="59.2" y="182.2">2</text>
<text x="71.9" y="182.2">4</text>
<text x="83.3" y="182.2">2</text>
<text x="96" y="182.2">4</text>
<text x="142" y="183" transform="rotate(-90 142 183)">2</text>
<text x="285.3" y="185.9">D</text>
<text x="41.7" y="189.3" transform="rotate(-90 41.7 189.3)">3</text>
<text x="65.8" y="189.3" transform="rotate(-90 65.8 189.3)">3</text>
<text x="89.9" y="189.3" transform="rotate(-90 89.9 189.3)">3</text>
<text x="35" y="199.9">1</text>
<text x="85" y="199.9">2</text>
<text x="135" y="199.9">3</text>
<text x="185" y="199.9">4</text>
<text x="235" y="199.9">5</text>
<text x="285" y="199.9">6</text>
</g>
<g font-size="1.8" fill="#008484">
<text x="64.4" y="14.9">+5V</text>
<text x="69.4" y="14.9">+3.3V</text>
<text x="16.1" y="21.8">J?</text>
<text x="23.2" y="21.8">+5V</text>
<text x="30.1" y="21.8">J?</text>
<text x="36.6" y="21.8">+12V</text>
<text x="73.6" y="20.9">MAG_CONN</text>
<text x="77.7" y="23.5">J?</text>
<text x="86.6" y="20.5">+3.3V</text>
<text x="16.1" y="24.4">5V</text>
<text x="29.5" y="24.4">12V</text>
<text x="40" y="29.3">CAN_CONN</text>
<text x="47.9" y="26.7">J?</text>
<text x="103.7" y="32">+3.3V</text>
<text x="119.4" y="32.6">ESP32-DEVKITC-32D</text>
<text x="127.1" y="30.1">U?</text>
<text x="21.5" y="38.3">GND</text>
<text x="35.5" y="38.3">GND</text>
<text x="59" y="39">GND</text>
<text x="86.9" y="37.7">GND</text>
<text x="169.5" y="44.1">GND</text>
<text x="32.6" y="52.8">J?</text>
<text x="59.9" y="52.8">J?</text>
<text x="83.4" y="52.8">J?</text>
<text x="32.7" y="55.3">M1_CONN</text>
<text x="60" y="55.3">M2_CONN</text>
<text x="83.5" y="55.3">M3_CONN</text>
<text x="169.5" y="59.3">GND</text>
<text x="20" y="71.7">US_L</text>
<text x="26.2" y="70.1">+3.3V</text>
<text x="36.4" y="71.7">US_R</text>
<text x="42.7" y="70.1">+3.3V</text>
<text x="53" y="71.7">US_F</text>
<text x="59.3" y="70.1">+3.3V</text>
<text x="70.7" y="71.7">US_B</text>
<text x="77" y="70.1">+3.3V</text>
<text x="21.2" y="74.3">J?</text>
<text x="37.7" y="74.3">J?</text>
<text x="54.2" y="74.3">J?</text>
<text x="72" y="74.3">J?</text>
<text x="93.3" y="75.8">GND</text>
<text x="97.6" y="79">+5V</text>
<text x="26.6" y="90.4">GND</text>
<text x="43.1" y="90.4">GND</text>
<text x="56.6" y="94.4">U?</text>
<text x="59.6" y="90.4">GND</text>
<text x="77.4" y="90.4">GND</text>
<text x="130.9" y="94.4">U?</text>
<text x="204.6" y="94.4">U?</text>
<text x="242.8" y="93">+3.3V</text>
<text x="16.3" y="97">+12V</text>
<text x="22.7" y="97">+3V3</text>
<text x="50.7" y="100.6">DIR</text>
<text x="53.2" y="96.9">IFX9201SG</text>
<text x="60.6" y="100.6">PWM</text>
<text x="90.6" y="97">+12V</text>
<text x="97" y="97">+3V3</text>
<text x="125" y="100.6">DIR</text>
<text x="127.5" y="96.9">IFX9201SG</text>
<text x="134.9" y="100.6">PWM</text>
<text x="164.3" y="97">+12V</text>
<text x="170.6" y="97">+3V3</text>
<text x="198.6" y="100.6">DIR</text>
<text x="201.1" y="96.9">IFX9201SG</text>
<text x="208.5" y="100.6">PWM</text>
<text x="246.5" y="101.2">R?</text>
<text x="252.7" y="99.7">SW?</text>
<text x="50.7" y="103.1">VSO</text>
<text x="50.7" y="105.7">SO</text>
<text x="61.2" y="105.7">SCK</text>
<text x="61.9" y="103.1">DIS</text>
<text x="125" y="103.1">VSO</text>
<text x="125" y="105.7">SO</text>
<text x="135.5" y="105.7">SCK</text>
<text x="136.2" y="103.1">DIS</text>
<text x="198.6" y="103.1">VSO</text>
<text x="198.6" y="105.7">SO</text>
<text x="209.1" y="105.7">SCK</text>
<text x="209.9" y="103.1">DIS</text>
<text x="246.7" y="103.8">10k</text>
<text x="252.8" y="102.2">BUT</text>
<text x="25.2" y="110.3">C?</text>
<text x="25.6" y="112.8">100u</text>
<text x="36" y="111.2">C?</text>
<text x="36.4" y="113.7">100n</text>
<text x="50.7" y="108.2">VS</text>
<text x="50.7" y="110.7">OUT1</text>
<text x="50.7" y="113.3">GND</text>
<text x="60.2" y="113.3">OUT2</text>
<text x="61.2" y="108.2">CSN</text>
<text x="63.2" y="110.7">SI</text>
<text x="99.5" y="110.3">C?</text>
<text x="99.9" y="112.8">100u</text>
<text x="110.3" y="111.2">C?</text>
<text x="110.7" y="113.7">100n</text>
<text x="125" y="108.2">VS</text>
<text x="125" y="110.7">OUT1</text>
<text x="125" y="113.3">GND</text>
<text x="134.5" y="113.3">OUT2</text>
<text x="135.5" y="108.2">CSN</text>
<text x="137.5" y="110.7">SI</text>
<text x="173.2" y="110.3">C?</text>
<text x="173.6" y="112.8">100u</text>
<text x="184" y="111.2">C?</text>
<text x="184.3" y="113.7">100n</text>
<text x="198.6" y="108.2">VS</text>
<text x="198.6" y="110.7">OUT1</text>
<text x="198.6" y="113.3">GND</text>
<text x="208.1" y="113.3">OUT2</text>
<text x="209.1" y="108.2">CSN</text>
<text x="211.2" y="110.7">SI</text>
<text x="260.3" y="113.9">GND</text>
<text x="58.4" y="114.7" transform="rotate(-90 58.4 114.7)">EP</text>
<text x="132.7" y="114.7" transform="rotate(-90 132.7 114.7)">EP</text>
<text x="206.4" y="114.7" transform="rotate(-90 206.4 114.7)">EP</text>
<text x="12.5" y="121.3">GND</text>
<text x="51.9" y="121.3">GND</text>
<text x="86.8" y="121.3">GND</text>
<text x="126.2" y="121.3">GND</text>
<text x="160.5" y="121.3">GND</text>
<text x="199.9" y="121.3">GND</text>
<text x="46.2" y="127.7">C?</text>
<text x="46.4" y="130.2">33n</text>
<text x="76.7" y="127.7">C?</text>
<text x="76.9" y="130.2">33n</text>
<text x="120.5" y="127.7">C?</text>
<text x="120.7" y="130.2">33n</text>
<text x="151" y="127.7">C?</text>
<text x="151.2" y="130.2">33n</text>
<text x="194.1" y="127.7">C?</text>
<text x="194.4" y="130.2">33n</text>
<text x="224.6" y="127.7">C?</text>
<text x="224.9" y="130.2">33n</text>
<text x="37.3" y="135.9">GND</text>
<text x="67.8" y="135.9">GND</text>
<text x="76.7" y="135.9">GND</text>
<text x="111.6" y="135.9">GND</text>
<text x="142.1" y="135.9">GND</text>
<text x="151" y="135.9">GND</text>
<text x="185.3" y="135.9">GND</text>
<text x="215.7" y="135.9">GND</text>
<text x="224.6" y="135.9">GND</text>
<text x="43.6" y="146.3">+5V</text>
<text x="67.7" y="146.3">+5V</text>
<text x="91.9" y="146.3">+5V</text>
<text x="42.5" y="154.7" transform="rotate(-90 42.5 154.7)">VDD</text>
<text x="43.3" y="150.1">D?</text>
<text x="66.7" y="154.7" transform="rotate(-90 66.7 154.7)">VDD</text>
<text x="67.4" y="150.1">D?</text>
<text x="90.8" y="154.7" transform="rotate(-90 90.8 154.7)">VDD</text>
<text x="91.5" y="150.1">D?</text>
<text x="37.1" y="156.5">DIN</text>
<text x="41.7" y="156.5">DOUT</text>
<text x="42.5" y="160.6" transform="rotate(-90 42.5 160.6)">VSS</text>
<text x="61.2" y="156.5">DIN</text>
<text x="65.9" y="156.5">DOUT</text>
<text x="66.7" y="160.6" transform="rotate(-90 66.7 160.6)">VSS</text>
<text x="85.3" y="156.5">DIN</text>
<text x="90" y="156.5">DOUT</text>
<text x="90.8" y="160.6" transform="rotate(-90 90.8 160.6)">VSS</text>
<text x="139.9" y="159">+3.3V</text>
<text x="14.2" y="166.6">+5V</text>
<text x="26.8" y="165.3">D?</text>
<text x="43" y="162.8">WS2812B</text>
<text x="43.2" y="166.6">GND</text>
<text x="67.1" y="162.8">WS2812B</text>
<text x="68.6" y="166.6">GND</text>
<text x="83.7" y="166.6">GND</text>
<text x="91.2" y="162.8">WS2812B</text>
<text x="94.9" y="166.6">+5V</text>
<text x="108" y="166.6">D?</text>
<text x="144.4" y="165.5">U?</text>
<text x="144.9" y="168">SN65HVD230</text>
<text x="20.6" y="171.7">VDD</text>
<text x="26" y="171.2" transform="rotate(-90 26 171.2)">DOUT</text>
<text x="26.7" y="171.7">VSS</text>
<text x="43.6" y="173">+5V</text>
<text x="67.7" y="173">+5V</text>
<text x="101.9" y="173">VDD</text>
<text x="107.3" y="172.5" transform="rotate(-90 107.3 172.5)">DOUT</text>
<text x="108" y="173">VSS</text>
<text x="135.6" y="171.7">D</text>
<text x="142.9" y="173.3" transform="rotate(-90 142.9 173.3)">VCC</text>
<text x="26" y="175.9" transform="rotate(-90 26 175.9)">DIN</text>
<text x="26.4" y="178">WS2812B</text>
<text x="35.6" y="174.2">GND</text>
<text x="43.3" y="176.8">D?</text>
<text x="67.4" y="176.8">D?</text>
<text x="85.5" y="174.2">+5V</text>
<text x="91.5" y="176.8">D?</text>
<text x="107.3" y="177.2" transform="rotate(-90 107.3 177.2)">DIN</text>
<text x="107.7" y="179.3">WS2812B</text>
<text x="116.9" y="175.5">GND</text>
<text x="135.6" y="174.2">R</text>
<text x="135.6" y="176.8">Vref</text>
<text x="135.6" y="179.3">Rs</text>
<text x="143.7" y="174.2">CANH</text>
<text x="143.9" y="176.8">CANL</text>
<text x="160.1" y="174.2">R?</text>
<text x="160.4" y="176.8">120R</text>
<text x="37.1" y="183.1">DOUT</text>
<text x="42.5" y="181.4" transform="rotate(-90 42.5 181.4)">VDD</text>
<text x="43.7" y="183.1">DIN</text>
<text x="61.2" y="183.1">DOUT</text>
<text x="66.7" y="181.4" transform="rotate(-90 66.7 181.4)">VDD</text>
<text x="67.8" y="183.1">DIN</text>
<text x="85.3" y="183.1">DOUT</text>
<text x="90.8" y="181.4" transform="rotate(-90 90.8 181.4)">VDD</text>
<text x="92" y="183.1">DIN</text>
<text x="142.9" y="180.2" transform="rotate(-90 142.9 180.2)">GND</text>
<text x="42.5" y="187.3" transform="rotate(-90 42.5 187.3)">VSS</text>
<text x="43" y="189.5">WS2812B</text>
<text x="66.7" y="187.3" transform="rotate(-90 66.7 187.3)">VSS</text>
<text x="67.1" y="189.5">WS2812B</text>
<text x="90.8" y="187.3" transform="rotate(-90 90.8 187.3)">VSS</text>
<text x="91.2" y="189.5">WS2812B</text>
<text x="140.3" y="190.7">GND</text>
<text x="44.5" y="193.3">GND</text>
<text x="67.4" y="193.3">GND</text>
<text x="91.5" y="193.3">GND</text>
</g>
<g font-size="1.8">
<text x="61" y="27.8">CAN_H</text>
<text x="92.7" y="27.2">MAG_SDA</text>
<text x="92.7" y="29.7">MAG_SCL</text>
<text x="61" y="30.4">CAN_L</text>
<text x="152.4" y="41.8">MAG_SCL</text>
<text x="152.4" y="39.3">L_TRIG</text>
<text x="14.4" y="46.3">M1_OUT_1</text>
<text x="41.7" y="46.3">M2_OUT_1</text>
<text x="65.2" y="46.3">M3_OUT_1</text>
<text x="152.4" y="46.9">R_TRIG</text>
<text x="152.4" y="44.3">L_ECHO</text>
<text x="14.4" y="48.8">M1_OUT_2</text>
<text x="41.7" y="48.8">M2_OUT_2</text>
<text x="65.2" y="48.8">M3_OUT_2</text>
<text x="98.9" y="52">M1_DIR</text>
<text x="152.4" y="49.4">MAG_SDA</text>
<text x="97.6" y="59.6">M2_PWM</text>
<text x="97.6" y="54.5">M1_PWM</text>
<text x="98.9" y="57">M2_DIR</text>
<text x="152.4" y="57">CAN_TX</text>
<text x="152.4" y="54.5">R_ECHO</text>
<text x="152.4" y="59.6">F_TRIG</text>
<text x="97.6" y="64.7">M3_PWM</text>
<text x="98.9" y="62.1">M3_DIR</text>
<text x="152.4" y="62.1">F_ECHO</text>
<text x="152.4" y="64.7">CAN_RX</text>
<text x="100.5" y="67.2">PUSH</text>
<text x="152.4" y="67.2">B_TRIG</text>
<text x="100.6" y="72.3">LED</text>
<text x="152.4" y="72.3">B_ECHO</text>
<text x="29.8" y="78">L_TRIG</text>
<text x="29.8" y="80.5">L_ECHO</text>
<text x="46.4" y="80.5">R_ECHO</text>
<text x="46.4" y="78">R_TRIG</text>
<text x="62.9" y="80.5">F_ECHO</text>
<text x="62.9" y="78">F_TRIG</text>
<text x="80.6" y="80.5">B_ECHO</text>
<text x="80.6" y="78">B_TRIG</text>
<text x="40.5" y="99.6">M1_DIR</text>
<text x="69.2" y="99.6">M1_PWM</text>
<text x="114.8" y="99.6">M3_DIR</text>
<text x="143.5" y="99.6">M3_PWM</text>
<text x="188.5" y="99.6">M2_DIR</text>
<text x="217.2" y="99.6">M2_PWM</text>
<text x="69.2" y="102.1">M1_EN</text>
<text x="143.5" y="102.1">M3_EN</text>
<text x="217.2" y="102.1">M2_EN</text>
<text x="235.8" y="105.3">PUSH</text>
<text x="56.2" y="133.2" transform="rotate(-90 56.2 133.2)">M1_OUT_1</text>
<text x="58.7" y="133.2" transform="rotate(-90 58.7 133.2)">M1_OUT_2</text>
<text x="130.5" y="133.2" transform="rotate(-90 130.5 133.2)">M3_OUT_1</text>
<text x="133" y="133.2" transform="rotate(-90 133 133.2)">M3_OUT_2</text>
<text x="204.1" y="133.2" transform="rotate(-90 204.1 133.2)">M2_OUT_1</text>
<text x="206.7" y="133.2" transform="rotate(-90 206.7 133.2)">M2_OUT_2</text>
<text x="21.9" y="155.5">LED</text>
<text x="122.3" y="173.3">CAN_RX</text>
<text x="122.5" y="170.7">CAN_TX</text>
<text x="168.9" y="173.3">CAN_H</text>
<text x="168.9" y="175.8">CAN_L</text>
</g>
<g font-size="1.4" fill="#840000">
<text x="110.1" y="36.8">1</text>
<text x="110.1" y="39.4">2</text>
<text x="110.1" y="41.9">3</text>
<text x="145.3" y="36.8">20</text>
<text x="145.3" y="39.4">21</text>
<text x="145.3" y="41.9">22</text>
<text x="110.1" y="44.4">4</text>
<text x="110.1" y="47">5</text>
<text x="145.3" y="44.4">23</text>
<text x="145.3" y="47">24</text>
<text x="110.1" y="49.5">6</text>
<text x="110.1" y="52.1">7</text>
<text x="145.3" y="49.5">25</text>
<text x="145.3" y="52.1">26</text>
<text x="109.7" y="59.7">10</text>
<text x="110.1" y="54.6">8</text>
<text x="110.1" y="57.1">9</text>
<text x="145.3" y="54.6">27</text>
<text x="145.3" y="57.1">28</text>
<text x="145.3" y="59.7">29</text>
<text x="109.7" y="62.2">11</text>
<text x="109.7" y="64.8">12</text>
<text x="145.3" y="62.2">30</text>
<text x="145.3" y="64.8">31</text>
<text x="109.7" y="67.3">13</text>
<text x="109.7" y="69.8">14</text>
<text x="145.3" y="67.3">32</text>
<text x="145.3" y="69.8">33</text>
<text x="109.7" y="72.4">15</text>
<text x="109.7" y="74.9">16</text>
<text x="109.7" y="77.5">17</text>
<text x="145.3" y="72.4">34</text>
<text x="145.3" y="74.9">35</text>
<text x="145.3" y="77.5">36</text>
<text x="109.7" y="80">18</text>
<text x="109.7" y="82.5">19</text>
<text x="145.3" y="80">37</text>
<text x="145.3" y="82.5">38</text>
</g>
<g font-size="1.4" fill="#008484">
<text x="114" y="37.6">3V3</text>
<text x="114" y="40.1">EN</text>
<text x="138.6" y="37.6">GND3</text>
<text x="139.4" y="40.1">IO23</text>
<text x="114" y="42.7">SENSOR_VP</text>
<text x="114" y="45.2">SENSOR_VN</text>
<text x="114" y="47.7">IO34</text>
<text x="138.7" y="47.7">RXD0</text>
<text x="138.9" y="45.2">TXD0</text>
<text x="139.4" y="42.7">IO22</text>
<text x="114" y="50.3">IO35</text>
<text x="114" y="52.8">IO32</text>
<text x="138.6" y="52.8">GND2</text>
<text x="139.4" y="50.3">IO21</text>
<text x="114" y="55.4">IO33</text>
<text x="114" y="57.9">IO25</text>
<text x="139.4" y="55.4">IO19</text>
<text x="139.4" y="57.9">IO18</text>
<text x="114" y="60.4">IO26</text>
<text x="114" y="63">IO27</text>
<text x="114" y="65.5">IO14</text>
<text x="139.4" y="63">IO17</text>
<text x="139.4" y="65.5">IO16</text>
<text x="140.2" y="60.4">IO5</text>
<text x="114" y="68.1">IO12</text>
<text x="114" y="70.6">GND1</text>
<text x="140.2" y="68.1">IO4</text>
<text x="140.2" y="70.6">IO0</text>
<text x="114" y="73.1">IO13</text>
<text x="114" y="75.7">SD2</text>
<text x="139.4" y="75.7">IO15</text>
<text x="140.2" y="73.1">IO2</text>
<text x="114" y="78.2">SD3</text>
<text x="114" y="80.8">CMD</text>
<text x="114" y="83.3">EXT_5V</text>
<text x="139.6" y="83.3">CLK</text>
<text x="139.7" y="78.2">SD1</text>
<text x="139.7" y="80.8">SD0</text>
</g>
<g font-size="1.1" fill="#840000">
<text x="43" y="160.4">RGB</text>
<text x="67.1" y="160.4">RGB</text>
<text x="91.3" y="160.4">RGB</text>
<text x="30" y="170" transform="rotate(-90 30 170)">RGB</text>
<text x="111.3" y="171.2" transform="rotate(-90 111.3 171.2)">RGB</text>
<text x="38.4" y="187.1">RGB</text>
<text x="62.6" y="187.1">RGB</text>
<text x="86.7" y="187.1">RGB</text>
</g>
</svg>
